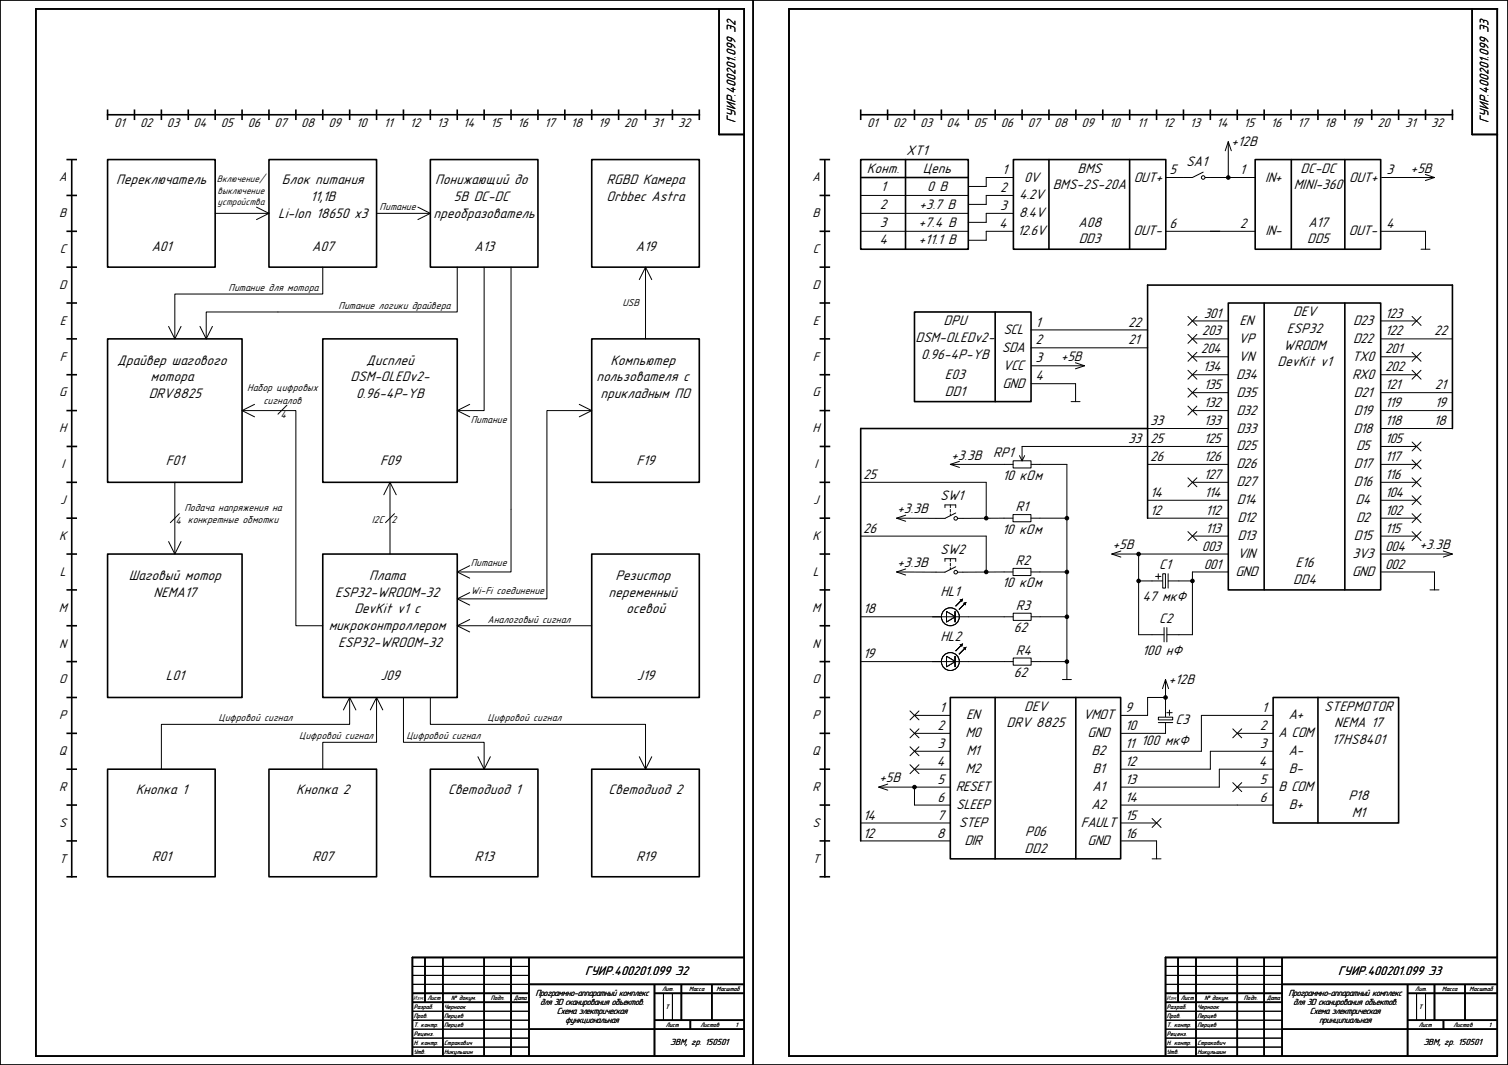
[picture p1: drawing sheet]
<svg xmlns="http://www.w3.org/2000/svg" width="841mm" height="594mm" viewBox="0 0 841 594" stroke-linecap="round" stroke-linejoin="round" font-family="sans-serif">
<g fill="none" stroke="#000" stroke-width=".56">
<path d="M0 0h841v594h-841zM0 0h420v594h-420zM420 0h421v594h-421zM230 539h65M650 539h65M230 544h65M230 549h65M370 554v15M375 554v15M650 544h65M650 549h65M790 554v15"/>
<path d="M795 554v15M230 564h65M230 569h65M230 574h65M230 579h65M650 564h65M650 569h65M650 574h65M650 579h65M230 584h65M650 584h65"/>
</g>
<g fill="none" stroke="#000" stroke-width=".9">
<path d="M20 5h395v584h-395zM401 5v70h14M440 5h395v584h-395zM821 5v70h14M60 64h330M60 61v5M75 61v5M90 61v5M105 61v5M135 61v5M150 61v5M165 61v5"/>
<path d="M195 61v5M210 61v5M225 61v5M255 61v5M270 61v5M300 61v5M315 61v5M330 61v5M360 61v5M390 61v5M415 534h-185v55M835 534h-185v55"/>
</g>
<g fill="none" stroke="#000" stroke-width=".9" stroke-linecap="butt">
<path d="M237 534v25M247 534v55M270 534v55M285 534v55M295 534v55M657 534v25M667 534v55M690 534v55M705 534v55M715 534v55M230 554h65M230 559h65"/>
<path d="M295 549h120M365 549v40M365 554h50M380 549v20M397 549v20M650 554h65M650 559h65M715 549h120M785 554h50M785 549v40M800 549v20M817 549v20"/>
<path d="M295 574h120M365 569h50M385 569v5M715 574h120M785 569h50M805 569v5"/>
</g>
<path d="M60 89h60v60h-60z" fill-rule="evenodd" fill="#fff"/>
<g fill="none" stroke="#000" stroke-width=".9">
<path d="M38 89h4M40 89v400M60 89h60v60h-60zM38 109h4M38 129h4M38 169h4M38 209h4M38 229h4M38 249h5M38 269h4M38 289h4M38 309h4"/>
<path d="M38 389h4M38 409h4M38 429h4"/>
</g>
<path d="M150 89h60v60h-60z" fill-rule="evenodd" fill="#fff"/>
<path d="M150 89h60v60h-60z" fill="none" stroke="#000" stroke-width=".9"/>
<path d="M180 309h75v80h-75z" fill-rule="evenodd" fill="#fff"/>
<path d="M180 309h75v80h-75z" fill="none" stroke="#000" stroke-width=".9"/>
<path d="M240 89h60v60h-60z" fill-rule="evenodd" fill="#fff"/>
<path d="M240 89h60v60h-60z" fill="none" stroke="#000" stroke-width=".9"/>
<path d="M330 189h60v80h-60z" fill-rule="evenodd" fill="#fff"/>
<path d="M330 189h60v80h-60z" fill="none" stroke="#000" stroke-width=".9"/>
<path d="M330 89h60v60h-60z" fill-rule="evenodd" fill="#fff"/>
<path d="M330 89h60v60h-60z" fill="none" stroke="#000" stroke-width=".9"/>
<path d="M60 189h75v80h-75z" fill-rule="evenodd" fill="#fff"/>
<path d="M60 189h75v80h-75z" fill="none" stroke="#000" stroke-width=".9"/>
<path d="M60 309h75v80h-75z" fill-rule="evenodd" fill="#fff"/>
<path d="M60 309h75v80h-75z" fill="none" stroke="#000" stroke-width=".9"/>
<path d="M180 189h75v80h-75z" fill-rule="evenodd" fill="#fff"/>
<path d="M180 189h75v80h-75z" fill="none" stroke="#000" stroke-width=".9"/>
<path d="M240 429h60v60h-60z" fill-rule="evenodd" fill="#fff"/>
<path d="M240 429h60v60h-60z" fill="none" stroke="#000" stroke-width=".9"/>
<path d="M330 309h60v80h-60z" fill-rule="evenodd" fill="#fff"/>
<path d="M330 309h60v80h-60z" fill="none" stroke="#000" stroke-width=".9"/>
<path d="M60 429h60v60h-60z" fill-rule="evenodd" fill="#fff"/>
<path d="M60 429h60v60h-60z" fill="none" stroke="#000" stroke-width=".9"/>
<path d="M150 429h60v60h-60z" fill-rule="evenodd" fill="#fff"/>
<path d="M150 429h60v60h-60z" fill="none" stroke="#000" stroke-width=".9"/>
<path d="M330 429h60v60h-60z" fill-rule="evenodd" fill="#fff"/>
<g fill="none" stroke="#000" stroke-width=".9">
<path d="M120 61v5M180 61v5M240 61v5M285 61v5M345 61v5M375 61v5M480 61v5M481 64h329M495 61v5M510 61v5M525 61v5M540 61v5"/>
<path d="M555 61v5M570 61v5M585 61v5M600 61v5M615 61v5M630 61v5M645 61v5M660 61v5M675 61v5M690 61v5M705 61v5M720 61v5"/>
<path d="M735 61v5M750 61v5M765 61v5M780 61v5M795 61v5M810 61v5M457 89h5M460 89v400M457 109h5M457 129h5M38 149h4M457 149h5"/>
<path d="M457 169h5M38 189h4M457 189h5M457 209h5M457 229h5M458 249h5M457 269h5M457 289h5M457 309h5M38 329h4M457 329h5M38 349h4"/>
<path d="M457 349h5M38 369h4M457 369h5M457 389h5M457 409h5M330 429h60v60h-60zM457 429h5M38 449h4M457 449h5M38 469h4M457 469h5M38 489h4"/>
<path d="M457 489h5"/>
</g>
<g fill="none" stroke="#000" stroke-width=".56">
<path d="M120 119h30M143 116l7 3-7 3M210 119h30M233 116l7 3-7 3M180 149v15h-82v25M255 149v25h-140v15M270 149v80h-15M285 149v170h-30M357 156l3-7 3 7M360 149v40M94 182l4 7 3-7M112 182l3 7 3-7"/>
<path d="M135 229h30v120h15M142 226l-7 3 7 3M160 226l-5 5M262 226l-7 3 7 3M323 226l7 3-7 3M330 229h-25v105h-50M98 269v40M214 276l4-7 3 7M218 269v40M100 287l-5 5M220 287l-5 5M94 302l4 7 3-7"/>
<path d="M262 316l-7 3 7 3M262 331l-7 3 7 3M255 349h75M262 346l-7 3 7 3M192 396l3-7 3 7M195 389v15h-105v25M207 396l3-7 3 7M210 389v25h-30v15M225 389v25h45v15M240 389v15h120v25M267 422l3 7 3-7M357 422l3 7 3-7"/>
</g>
<path d="M565 287h10v4h-10z" fill-rule="evenodd" fill="#fff"/>
<path d="M560 289h5M565 287h10v4h-10zM575 289h5" fill="none" stroke="#000" stroke-width=".56"/>
<path d="M565 257h10v4h-10z" fill-rule="evenodd" fill="#fff"/>
<path d="M560 259h5M565 257h10v4h-10zM569 254l1 3 1-3M570 249v8M575 259h5" fill="none" stroke="#000" stroke-width=".56"/>
<path d="M528 341l5 3-5 3z" fill-rule="evenodd" fill="#fff"/>
<path d="M528 341l5 3-5 3zM533 341v6" fill="none" stroke="#000" stroke-width=".56"/>
<path d="M528 341l5 3-5 3z" fill-rule="evenodd" fill="#fff"/>
<path d="M528 341l5 3-5 3zM533 341v6" fill="none" stroke="#000" stroke-width=".56"/>
<path d="M528 341l5 3-5 3z" fill-rule="evenodd" fill="#fff"/>
<g fill="none" stroke="#000" stroke-width=".56">
<path d="M536 335l-3 3M538 337l-3 3M528 341l5 3-5 3zM533 341v6"/>
<circle cx="530" cy="344" r="5"/>
</g>
<g fill="#000">
<path d="M535 335l2-1-1 2z" fill-rule="evenodd"/>
<path d="M535 335l2-1-1 2z" fill-rule="evenodd"/>
<path d="M537 336h2l-1 2z" fill-rule="evenodd"/>
<path d="M537 336h2l-1 2z" fill-rule="evenodd"/>
</g>
<path d="M528 341l5 3-5 3z" fill-rule="evenodd" fill="#fff"/>
<g fill="none" stroke="#000" stroke-width=".56">
<path d="M536 335l-3 3M538 337l-3 3M520 344h20M528 341l5 3-5 3zM533 341v6M642 354h7M649 350v8M651 350v8M651 354h6M650 394v6M646 403h8"/>
<circle cx="530" cy="344" r="5"/>
</g>
<g fill="#000">
<path d="M535 335l2-1-1 2z" fill-rule="evenodd"/>
<path d="M537 336h2l-1 2z" fill-rule="evenodd"/>
</g>
<path d="M646 400h8v1h-8z" fill-rule="evenodd" fill="#fff"/>
<path d="M533 316l-6 3h-5M533 319h4M646 400h8v1h-8zM651 397h3M652 396v3M650 403v6" fill="none" stroke="#000" stroke-width=".56"/>
<circle cx="533" cy="319" r="1" fill="#fff"/>
<g fill="none" stroke="#000" stroke-width=".56">
<path d="M685 79v20h-14M565 99h-15v5h-10M671 96l-6 3h-5M683 84l2-5 2 5M770 99h30M795 97l5 2-5 2M480 109h60M480 119h60M565 109h-15v5h-10M565 119h-15v5h-10M480 129h60M565 129h-15v5h-10"/>
<path d="M650 129h50M770 129h25v10M793 139h4M662 176l6 6M665 179h20M668 176l-6 6M770 179h20M787 176l6 6M793 176l-6 6M662 186l6 5M662 197l6 4M665 189h20"/>
<path d="M665 199h20M668 186l-6 5M668 197l-6 4M770 199h20M787 197l6 4M793 197l-6 4M662 206l6 6M662 216l6 5M665 209h20M665 219h20M668 206l-6 6M668 216l-6 5"/>
<path d="M770 209h20M787 206l6 6M793 206l-6 6M640 239h45M662 227l6 4M665 229h20M668 227l-6 4M770 259h20M770 249h20M787 257l6 5M787 246l6 5M793 257l-6 5"/>
<path d="M793 246l-6 5M662 266l6 6M665 269h20M668 266l-6 6M770 269h20M770 279h20M787 277l6 4M787 266l6 6M793 277l-6 4M793 266l-6 6M662 296l6 6M665 299h20"/>
<path d="M668 296l-6 6M770 299h20M770 289h20M787 296l6 6M787 287l6 5M793 296l-6 6M793 287l-6 5M527 313v-1h6v1M530 312v1M530 314v2M530 317v1M620 309h65"/>
<path d="M625 307l-5 2 5 2M507 397l6 4M510 399h20M513 397l-6 4M507 406l6 6M507 417l6 4M510 409h20M510 419h20M513 406l-6 6M513 417l-6 4M688 406l4 6M690 409h20"/>
<path d="M692 406l-4 6M507 427l6 5M513 427l-6 5M688 436l4 6M690 439h20M692 436l-4 6M625 459h20M643 457l4 5M647 457l-4 5"/>
<circle cx="533" cy="319" r="1"/>
</g>
<g fill="none" stroke="#000" stroke-width=".9">
<path d="M480 89h60v50h-60zM480 99h60M505 89v50M565 89h85v50h-85zM585 89v50M630 89v50M700 89h70v50h-70zM720 89v50M750 89v50M510 174h65v50h-65zM555 174v50M685 169h85v160h-85z"/>
<path d="M705 169v160M750 169v160M530 389h95v90h-95zM555 389v90M600 389v90M710 389h70v70h-70zM735 389v70"/>
</g>
<circle cx="671" cy="99" r="1" fill="#fff"/>
<g fill="none" stroke="#000" stroke-width=".56">
<path d="M650 99h10M680 99h20M685 319h-20v35M770 319h30v10M770 309h40M805 307l5 2-5 2M797 329h5M490 439h40M495 437l-5 2 5 2M510 439v10h20M625 469h20v10M643 479h4"/>
<circle cx="671" cy="99" r="1"/>
<circle cx="685" cy="99" r="1"/>
<circle cx="510" cy="439" r="1"/>
</g>
<g fill="#000">
<circle cx="685" cy="99" r="1"/>
<circle cx="510" cy="439" r="1"/>
</g>
<path d="M565 317h10v4h-10z" fill-rule="evenodd" fill="#fff"/>
<path d="M560 319h5M565 317h10v4h-10zM575 319h5" fill="none" stroke="#000" stroke-width=".56"/>
<path d="M565 342h10v4h-10z" fill-rule="evenodd" fill="#fff"/>
<path d="M560 344h5M565 342h10v4h-10zM575 344h5" fill="none" stroke="#000" stroke-width=".56"/>
<path d="M565 367h10v4h-10z" fill-rule="evenodd" fill="#fff"/>
<path d="M575 214h25v10M575 204h30M600 202l5 2-5 2M597 224h5M533 286l-6 3h-5M533 289h4M560 369h5M565 367h10v4h-10zM575 369h5" fill="none" stroke="#000" stroke-width=".56"/>
<circle cx="533" cy="289" r="1" fill="#fff"/>
<g fill="none" stroke="#000" stroke-width=".56">
<path d="M527 283v-1h6v1M530 282v1M530 284v2M530 287v1M642 324h6M651 320v8M480 459h50M480 469h50"/>
<circle cx="533" cy="289" r="1"/>
</g>
<path d="M640 239h-160v230M810 239v-80h-170v130" fill="none" stroke="#000" stroke-width=".9"/>
<path d="M648 320h2v8h-2z" fill-rule="evenodd" fill="#fff"/>
<g fill="none" stroke="#000" stroke-width=".56">
<path d="M575 184h65M575 194h65M770 189h40M770 219h40M770 239h40M770 229h40M530 259h30M535 257l-5 2 5 2M570 249h115M640 259h45M640 279h45M500 289h22"/>
<path d="M505 287l-5 2 5 2M560 289h-23M640 289h45M500 319h22M505 317l-5 2 5 2M560 319h-23M635 309v45h7M648 320h2v8h-2zM635 324h7M644 322h3M646 320v3M651 324h14"/>
<path d="M540 344h20M657 354h8M650 379v15M648 384l2-5 2 5M650 389h-10v10h-15M710 399h-40v20h-45M625 409h25M710 419h-35v10h-50M510 429h20M625 439h55M680 429h30M625 449h85"/>
<circle cx="635" cy="309" r="1"/>
<circle cx="635" cy="324" r="1"/>
<circle cx="665" cy="324" r="1"/>
<circle cx="650" cy="389" r="1"/>
</g>
<g fill="#000">
<circle cx="635" cy="309" r="1"/>
<circle cx="635" cy="324" r="1"/>
<circle cx="665" cy="324" r="1"/>
<circle cx="650" cy="389" r="1"/>
</g>
<path d="M528 366l5 3-5 3z" fill-rule="evenodd" fill="#fff"/>
<path d="M528 366l5 3-5 3zM533 366v6" fill="none" stroke="#000" stroke-width=".56"/>
<path d="M528 366l5 3-5 3z" fill-rule="evenodd" fill="#fff"/>
<path d="M528 366l5 3-5 3zM533 366v6" fill="none" stroke="#000" stroke-width=".56"/>
<path d="M528 366l5 3-5 3z" fill-rule="evenodd" fill="#fff"/>
<g fill="none" stroke="#000" stroke-width=".56">
<path d="M536 360l-3 3M528 366l5 3-5 3zM533 366v6M538 362l-3 3"/>
<circle cx="530" cy="369" r="5"/>
</g>
<g fill="#000">
<path d="M535 360l2-1-1 2z" fill-rule="evenodd"/>
<path d="M535 360l2-1-1 2z" fill-rule="evenodd"/>
<path d="M537 361h2l-1 2z" fill-rule="evenodd"/>
<path d="M537 361h2l-1 2z" fill-rule="evenodd"/>
</g>
<path d="M528 366l5 3-5 3z" fill-rule="evenodd" fill="#fff"/>
<g fill="none" stroke="#000" stroke-width=".56">
<path d="M580 259h15v120M480 269h70v20M480 299h70v20M580 289h15M580 319h15M480 344h45M536 360l-3 3M580 344h15M480 369h80M528 366l5 3-5 3zM533 366v6M538 362l-3 3"/>
<path d="M580 369h15M593 379h4M680 429v10"/>
<circle cx="550" cy="289" r="1"/>
<circle cx="595" cy="289" r="1"/>
<circle cx="550" cy="319" r="1"/>
<circle cx="595" cy="319" r="1"/>
<circle cx="595" cy="344" r="1"/>
<circle cx="530" cy="369" r="5"/>
<circle cx="595" cy="369" r="1"/>
</g>
<g fill="#000">
<path d="M535 360l2-1-1 2z" fill-rule="evenodd"/>
<path d="M537 361h2l-1 2z" fill-rule="evenodd"/>
<circle cx="550" cy="289" r="1"/>
<circle cx="595" cy="289" r="1"/>
<circle cx="550" cy="319" r="1"/>
<circle cx="595" cy="319" r="1"/>
<circle cx="595" cy="344" r="1"/>
<circle cx="595" cy="369" r="1"/>
</g>
<g font-size="8.2">
<text x="687" y="81">+12В</text>
<text x="505" y="86">XT1</text>
<text x="661" y="93">SA1</text>
<text x="484" y="96">Конт.</text>
<text x="515" y="96">Цепь</text>
<text x="559" y="97">1</text>
<text x="571" y="101">0V</text>
<text x="601" y="96">BMS</text>
<text x="632" y="101">OUT+</text>
<text x="652" y="97">5</text>
<text x="691" y="97">1</text>
<text x="706" y="101">IN+</text>
<text x="725" y="96">DC-DC</text>
<text x="752" y="101">OUT+</text>
<text x="773" y="97">3</text>
<text x="787" y="96">+5В</text>
<text x="65" y="103">Переключатель</text>
<text x="157" y="103">Блок питания</text>
<text x="243" y="103">Понижающий до</text>
<text x="338" y="103">RGBD Камера</text>
<text x="491" y="106">1</text>
<text x="517" y="106">0 В</text>
<text x="558" y="107">2</text>
<text x="587" y="106">BMS-2S-20A</text>
<text x="722" y="106">MINI-360</text>
<text x="173" y="112">11,1В</text>
<text x="253" y="112">5В DC-DC</text>
<text x="338" y="112">Orbbec Astra</text>
<text x="568" y="111">4.2V</text>
<text x="491" y="116">2</text>
<text x="513" y="116">+3.7 В</text>
<text x="558" y="117">3</text>
<text x="155" y="121">Li-Ion 18650 x3</text>
<text x="242" y="121">преобразователь</text>
<text x="568" y="121">8.4V</text>
<text x="491" y="126">3</text>
<text x="512" y="126">+7.4 В</text>
<text x="557" y="127">4</text>
<text x="567" y="131">12.6V</text>
<text x="601" y="126">A08</text>
<text x="632" y="131">OUT-</text>
<text x="652" y="127">6</text>
<text x="691" y="127">2</text>
<text x="706" y="131">IN-</text>
<text x="729" y="126">A17</text>
<text x="752" y="131">OUT-</text>
<text x="773" y="127">4</text>
<text x="490" y="136">4</text>
<text x="512" y="136">+11.1 В</text>
<text x="602" y="136">DD3</text>
<text x="729" y="136">DD5</text>
<text x="84" y="140">A01</text>
<text x="174" y="140">A07</text>
<text x="264" y="140">A13</text>
<text x="354" y="140">A19</text>
<text x="671" y="177">301</text>
<text x="721" y="176">DEV</text>
<text x="772" y="177">123</text>
<text x="526" y="181">DPU</text>
<text x="577" y="182">1</text>
<text x="629" y="182">22</text>
<text x="691" y="181">EN</text>
<text x="718" y="186">ESP32</text>
<text x="755" y="181">D23</text>
<text x="511" y="191">DSM-OLEDv2-</text>
<text x="560" y="186">SCL</text>
<text x="670" y="187">203</text>
<text x="691" y="191">VP</text>
<text x="755" y="191">D22</text>
<text x="772" y="187">122</text>
<text x="800" y="187">22</text>
<text x="559" y="196">SDA</text>
<text x="577" y="192">2</text>
<text x="629" y="192">21</text>
<text x="670" y="197">204</text>
<text x="716" y="195">WROOM</text>
<text x="772" y="197">201</text>
<text x="65" y="203">Драйвер шагового</text>
<text x="204" y="203">Дисплей</text>
<text x="340" y="203">Компьютер</text>
<text x="514" y="200">0.96-4P-YB</text>
<text x="577" y="202">3</text>
<text x="592" y="201">+5В</text>
<text x="691" y="201">VN</text>
<text x="754" y="201">TX0</text>
<text x="559" y="206">VCC</text>
<text x="671" y="207">134</text>
<text x="712" y="204">DevKit v1</text>
<text x="772" y="207">202</text>
<text x="84" y="213">мотора</text>
<text x="196" y="213">DSM-OLEDv2-</text>
<text x="333" y="213">пользователя с</text>
<text x="527" y="211">E03</text>
<text x="577" y="212">4</text>
<text x="689" y="211">D34</text>
<text x="754" y="211">RX0</text>
<text x="527" y="221">DD1</text>
<text x="559" y="216">GND</text>
<text x="671" y="217">135</text>
<text x="690" y="221">D35</text>
<text x="755" y="221">D21</text>
<text x="772" y="217">121</text>
<text x="800" y="217">21</text>
<text x="83" y="222">DRV8825</text>
<text x="199" y="222">0.96-4P-YB</text>
<text x="335" y="222">прикладным ПО</text>
<text x="671" y="227">132</text>
<text x="772" y="227">119</text>
<text x="800" y="227">19</text>
<text x="690" y="231">D32</text>
<text x="755" y="231">D19</text>
<text x="641" y="237">33</text>
<text x="671" y="237">133</text>
<text x="772" y="237">118</text>
<text x="800" y="237">18</text>
<text x="690" y="241">D33</text>
<text x="755" y="241">D18</text>
<text x="629" y="247">33</text>
<text x="641" y="247">25</text>
<text x="671" y="247">125</text>
<text x="690" y="251">D25</text>
<text x="756" y="251">D5</text>
<text x="772" y="247">105</text>
<text x="530" y="256">+3.3В</text>
<text x="554" y="255">RP1</text>
<text x="641" y="257">26</text>
<text x="671" y="257">126</text>
<text x="772" y="257">117</text>
<text x="92" y="259">F01</text>
<text x="212" y="259">F09</text>
<text x="355" y="259">F19</text>
<text x="690" y="261">D26</text>
<text x="755" y="261">D17</text>
<text x="481" y="267">25</text>
<text x="559" y="268">10 кОм</text>
<text x="671" y="267">127</text>
<text x="772" y="267">116</text>
<text x="690" y="271">D27</text>
<text x="755" y="271">D16</text>
<text x="524" y="279">SW1</text>
<text x="641" y="277">14</text>
<text x="672" y="277">114</text>
<text x="690" y="281">D14</text>
<text x="756" y="281">D4</text>
<text x="772" y="277">104</text>
<text x="500" y="286">+3.3В</text>
<text x="566" y="285">R1</text>
<text x="641" y="287">12</text>
<text x="672" y="287">112</text>
<text x="772" y="287">102</text>
<text x="690" y="291">D12</text>
<text x="756" y="291">D2</text>
<text x="481" y="297">26</text>
<text x="559" y="298">10 кОм</text>
<text x="672" y="297">113</text>
<text x="772" y="297">115</text>
<text x="690" y="301">D13</text>
<text x="755" y="301">D15</text>
<text x="524" y="309">SW2</text>
<text x="620" y="306">+5В</text>
<text x="670" y="307">003</text>
<text x="690" y="311">VIN</text>
<text x="754" y="311">3V3</text>
<text x="772" y="307">004</text>
<text x="792" y="306">+3.3В</text>
<text x="500" y="316">+3.3В</text>
<text x="566" y="315">R2</text>
<text x="646" y="318">C1</text>
<text x="671" y="317">001</text>
<text x="722" y="316">E16</text>
<text x="772" y="317">002</text>
<text x="72" y="323">Шаговый мотор</text>
<text x="206" y="323">Плата</text>
<text x="343" y="323">Резистор</text>
<text x="689" y="321">GND</text>
<text x="754" y="321">GND</text>
<text x="559" y="328">10 кОм</text>
<text x="721" y="326">DD4</text>
<text x="86" y="333">NEMA17</text>
<text x="187" y="333">ESP32-WROOM-32</text>
<text x="339" y="333">переменный</text>
<text x="524" y="333">HL1</text>
<text x="637" y="335">47 мкФ</text>
<text x="566" y="340">R3</text>
<text x="198" y="342">DevKit v1 с</text>
<text x="349" y="342">осевой</text>
<text x="481" y="342">18</text>
<text x="646" y="348">C2</text>
<text x="183" y="351">микроконтроллером</text>
<text x="565" y="353">62</text>
<text x="524" y="358">HL2</text>
<text x="189" y="361">ESP32-WROOM-32</text>
<text x="566" y="365">R4</text>
<text x="637" y="365">100 нФ</text>
<text x="481" y="367">19</text>
<text x="565" y="378">62</text>
<text x="92" y="379">L01</text>
<text x="212" y="379">J09</text>
<text x="355" y="379">J19</text>
<text x="652" y="381">+12В</text>
<text x="524" y="397">1</text>
<text x="539" y="401">EN</text>
<text x="571" y="396">DEV</text>
<text x="604" y="401">VMOT</text>
<text x="627" y="397">9</text>
<text x="704" y="397">1</text>
<text x="719" y="401">A+</text>
<text x="738" y="396">STEPMOTOR</text>
<text x="523" y="407">2</text>
<text x="561" y="406">DRV 8825</text>
<text x="627" y="407">10</text>
<text x="656" y="404">C3</text>
<text x="703" y="407">2</text>
<text x="744" y="406">NEMA 17</text>
<text x="539" y="411">M0</text>
<text x="607" y="411">GND</text>
<text x="713" y="411">A COM</text>
<text x="523" y="417">3</text>
<text x="627" y="417">11</text>
<text x="636" y="416">100 мкФ</text>
<text x="703" y="417">3</text>
<text x="743" y="415">17HS8401</text>
<text x="539" y="421">M1</text>
<text x="609" y="421">B2</text>
<text x="719" y="421">A-</text>
<text x="522" y="427">4</text>
<text x="539" y="431">M2</text>
<text x="609" y="431">B1</text>
<text x="627" y="427">12</text>
<text x="702" y="427">4</text>
<text x="719" y="431">B-</text>
<text x="490" y="436">+5В</text>
<text x="523" y="437">5</text>
<text x="627" y="437">13</text>
<text x="703" y="437">5</text>
<text x="76" y="443">Кнопка 1</text>
<text x="165" y="443">Кнопка 2</text>
<text x="250" y="443">Светодиод 1</text>
<text x="339" y="443">Светодиод 2</text>
<text x="533" y="441">RESET</text>
<text x="609" y="441">A1</text>
<text x="713" y="441">B COM</text>
<text x="523" y="447">6</text>
<text x="627" y="447">14</text>
<text x="703" y="447">6</text>
<text x="752" y="446">P18</text>
<text x="533" y="451">SLEEP</text>
<text x="609" y="451">A2</text>
<text x="719" y="451">B+</text>
<text x="754" y="456">M1</text>
<text x="481" y="457">14</text>
<text x="523" y="457">7</text>
<text x="535" y="461">STEP</text>
<text x="603" y="461">FAULT</text>
<text x="627" y="457">15</text>
<text x="481" y="467">12</text>
<text x="522" y="467">8</text>
<text x="572" y="466">P06</text>
<text x="627" y="467">16</text>
<text x="538" y="471">DIR</text>
<text x="607" y="471">GND</text>
<text x="85" y="480">R01</text>
<text x="174" y="480">R07</text>
<text x="265" y="480">R13</text>
<text x="355" y="480">R19</text>
<text x="571" y="476">DD2</text>
</g>
<g font-size="7.5">
<text x="64" y="71">01</text>
<text x="78" y="71">02</text>
<text x="93" y="71">03</text>
<text x="108" y="71">04</text>
<text x="123" y="71">05</text>
<text x="138" y="71">06</text>
<text x="153" y="71">07</text>
<text x="168" y="71">08</text>
<text x="183" y="71">09</text>
<text x="199" y="71">10</text>
<text x="214" y="71">11</text>
<text x="229" y="71">12</text>
<text x="244" y="71">13</text>
<text x="258" y="71">14</text>
<text x="274" y="71">15</text>
<text x="289" y="71">16</text>
<text x="304" y="71">17</text>
<text x="318" y="71">18</text>
<text x="334" y="71">19</text>
<text x="348" y="71">20</text>
<text x="364" y="71">31</text>
<text x="378" y="71">32</text>
<text x="484" y="71">01</text>
<text x="498" y="71">02</text>
<text x="513" y="71">03</text>
<text x="528" y="71">04</text>
<text x="543" y="71">05</text>
<text x="558" y="71">06</text>
<text x="573" y="71">07</text>
<text x="588" y="71">08</text>
<text x="603" y="71">09</text>
<text x="619" y="71">10</text>
<text x="634" y="71">11</text>
<text x="649" y="71">12</text>
<text x="664" y="71">13</text>
<text x="678" y="71">14</text>
<text x="694" y="71">15</text>
<text x="709" y="71">16</text>
<text x="724" y="71">17</text>
<text x="738" y="71">18</text>
<text x="754" y="71">19</text>
<text x="768" y="71">20</text>
<text x="784" y="71">31</text>
<text x="798" y="71">32</text>
<text x="33" y="101">A</text>
<text x="453" y="101">A</text>
<text x="33" y="121">B</text>
<text x="453" y="121">B</text>
<text x="33" y="141">C</text>
<text x="453" y="141">C</text>
<text x="33" y="161">D</text>
<text x="453" y="161">D</text>
<text x="33" y="181">E</text>
<text x="453" y="181">E</text>
<text x="33" y="201">F</text>
<text x="453" y="201">F</text>
<text x="33" y="221">G</text>
<text x="453" y="221">G</text>
<text x="33" y="241">H</text>
<text x="453" y="241">H</text>
<text x="34" y="261">I</text>
<text x="454" y="261">I</text>
<text x="34" y="281">J</text>
<text x="454" y="281">J</text>
<text x="33" y="301">K</text>
<text x="453" y="301">K</text>
<text x="33" y="321">L</text>
<text x="453" y="321">L</text>
<text x="33" y="341">M</text>
<text x="453" y="341">M</text>
<text x="33" y="361">N</text>
<text x="453" y="361">N</text>
<text x="33" y="381">O</text>
<text x="453" y="381">O</text>
<text x="33" y="401">P</text>
<text x="453" y="401">P</text>
<text x="33" y="421">Q</text>
<text x="453" y="421">Q</text>
<text x="33" y="441">R</text>
<text x="453" y="441">R</text>
<text x="33" y="461">S</text>
<text x="453" y="461">S</text>
<text x="33" y="481">T</text>
<text x="453" y="481">T</text>
</g>
<g font-size="7.4">
<text x="410" y="69" transform="rotate(-90 410 69)">ГУИР.400201.099 Э2</text>
<text x="830" y="69" transform="rotate(-90 830 69)">ГУИР.400201.099 Э3</text>
<text x="326" y="544">ГУИР.400201.099 Э2</text>
<text x="746" y="544">ГУИР.400201.099 Э3</text>
</g>
<g font-size="5.9">
<text x="212" y="117">Питание</text>
<text x="127" y="162">Питание для мотора</text>
<text x="189" y="172">Питание логики драйвера</text>
<text x="347" y="171">USB</text>
<text x="138" y="218">Набор цифровых</text>
<text x="147" y="225">сигналов</text>
<text x="156" y="233">4</text>
<text x="262" y="236">Питание</text>
<text x="103" y="285">Подача напряжения на</text>
<text x="98" y="292">4 конкретные обмотки</text>
<text x="207" y="292">I2C</text>
<text x="218" y="292">2</text>
<text x="262" y="316">Питание</text>
<text x="263" y="331">Wi-Fi соединение</text>
<text x="272" y="347">Аналоговый сигнал</text>
<text x="122" y="402">Цифровой сигнал</text>
<text x="272" y="402">Цифровой сигнал</text>
<text x="167" y="412">Цифровой сигнал</text>
<text x="227" y="412">Цифровой сигнал</text>
</g>
<g font-size="5.6">
<text x="121" y="102">Включение/</text>
<text x="121" y="108">выключение</text>
<text x="121" y="114">устройства</text>
</g>
<g font-size="5.3">
<text x="299" y="556">Программно-аппаратный комплекс</text>
<text x="719" y="556">Программно-аппаратный комплекс</text>
<text x="301" y="561">для 3D сканирования объектов.</text>
<text x="721" y="561">для 3D сканирования объектов.</text>
<text x="310" y="566">Схема электрическая</text>
<text x="731" y="566">Схема электрическая</text>
<text x="315" y="571">функциональная</text>
<text x="736" y="571">принципиальная</text>
<text x="374" y="583">ЭВМ, гр. 150501</text>
<text x="794" y="583">ЭВМ, гр. 150501</text>
</g>
<g font-size="3.7">
<text x="230" y="558">Изм.</text>
<text x="238" y="558">Лист</text>
<text x="252" y="558">№ докум.</text>
<text x="274" y="558">Подп.</text>
<text x="287" y="558">Дата</text>
<text x="369" y="553">Лит.</text>
<text x="384" y="553">Масса</text>
<text x="400" y="553">Масштаб</text>
<text x="650" y="558">Изм.</text>
<text x="658" y="558">Лист</text>
<text x="672" y="558">№ докум.</text>
<text x="694" y="558">Подп.</text>
<text x="707" y="558">Дата</text>
<text x="789" y="553">Лит.</text>
<text x="804" y="553">Масса</text>
<text x="820" y="553">Масштаб</text>
<text x="231" y="563">Разраб.</text>
<text x="248" y="563">Черноок</text>
<text x="371" y="563">Т</text>
<text x="651" y="563">Разраб.</text>
<text x="668" y="563">Черноок</text>
<text x="791" y="563">Т</text>
<text x="231" y="568">Пров.</text>
<text x="248" y="568">Перцев</text>
<text x="651" y="568">Пров.</text>
<text x="668" y="568">Перцев</text>
<text x="231" y="573">Т. контр.</text>
<text x="248" y="573">Перцев</text>
<text x="371" y="573">Лист</text>
<text x="391" y="573">Листов</text>
<text x="410" y="573">1</text>
<text x="651" y="573">Т. контр.</text>
<text x="668" y="573">Перцев</text>
<text x="791" y="573">Лист</text>
<text x="811" y="573">Листов</text>
<text x="830" y="573">1</text>
<text x="231" y="578">Реценз.</text>
<text x="651" y="578">Реценз.</text>
<text x="231" y="583">Н. контр.</text>
<text x="231" y="588">Утв.</text>
<text x="248" y="583">Стракович</text>
<text x="248" y="588">Никульшин</text>
<text x="651" y="583">Н. контр.</text>
<text x="651" y="588">Утв.</text>
<text x="668" y="583">Стракович</text>
<text x="668" y="588">Никульшин</text>
</g>
</svg>
